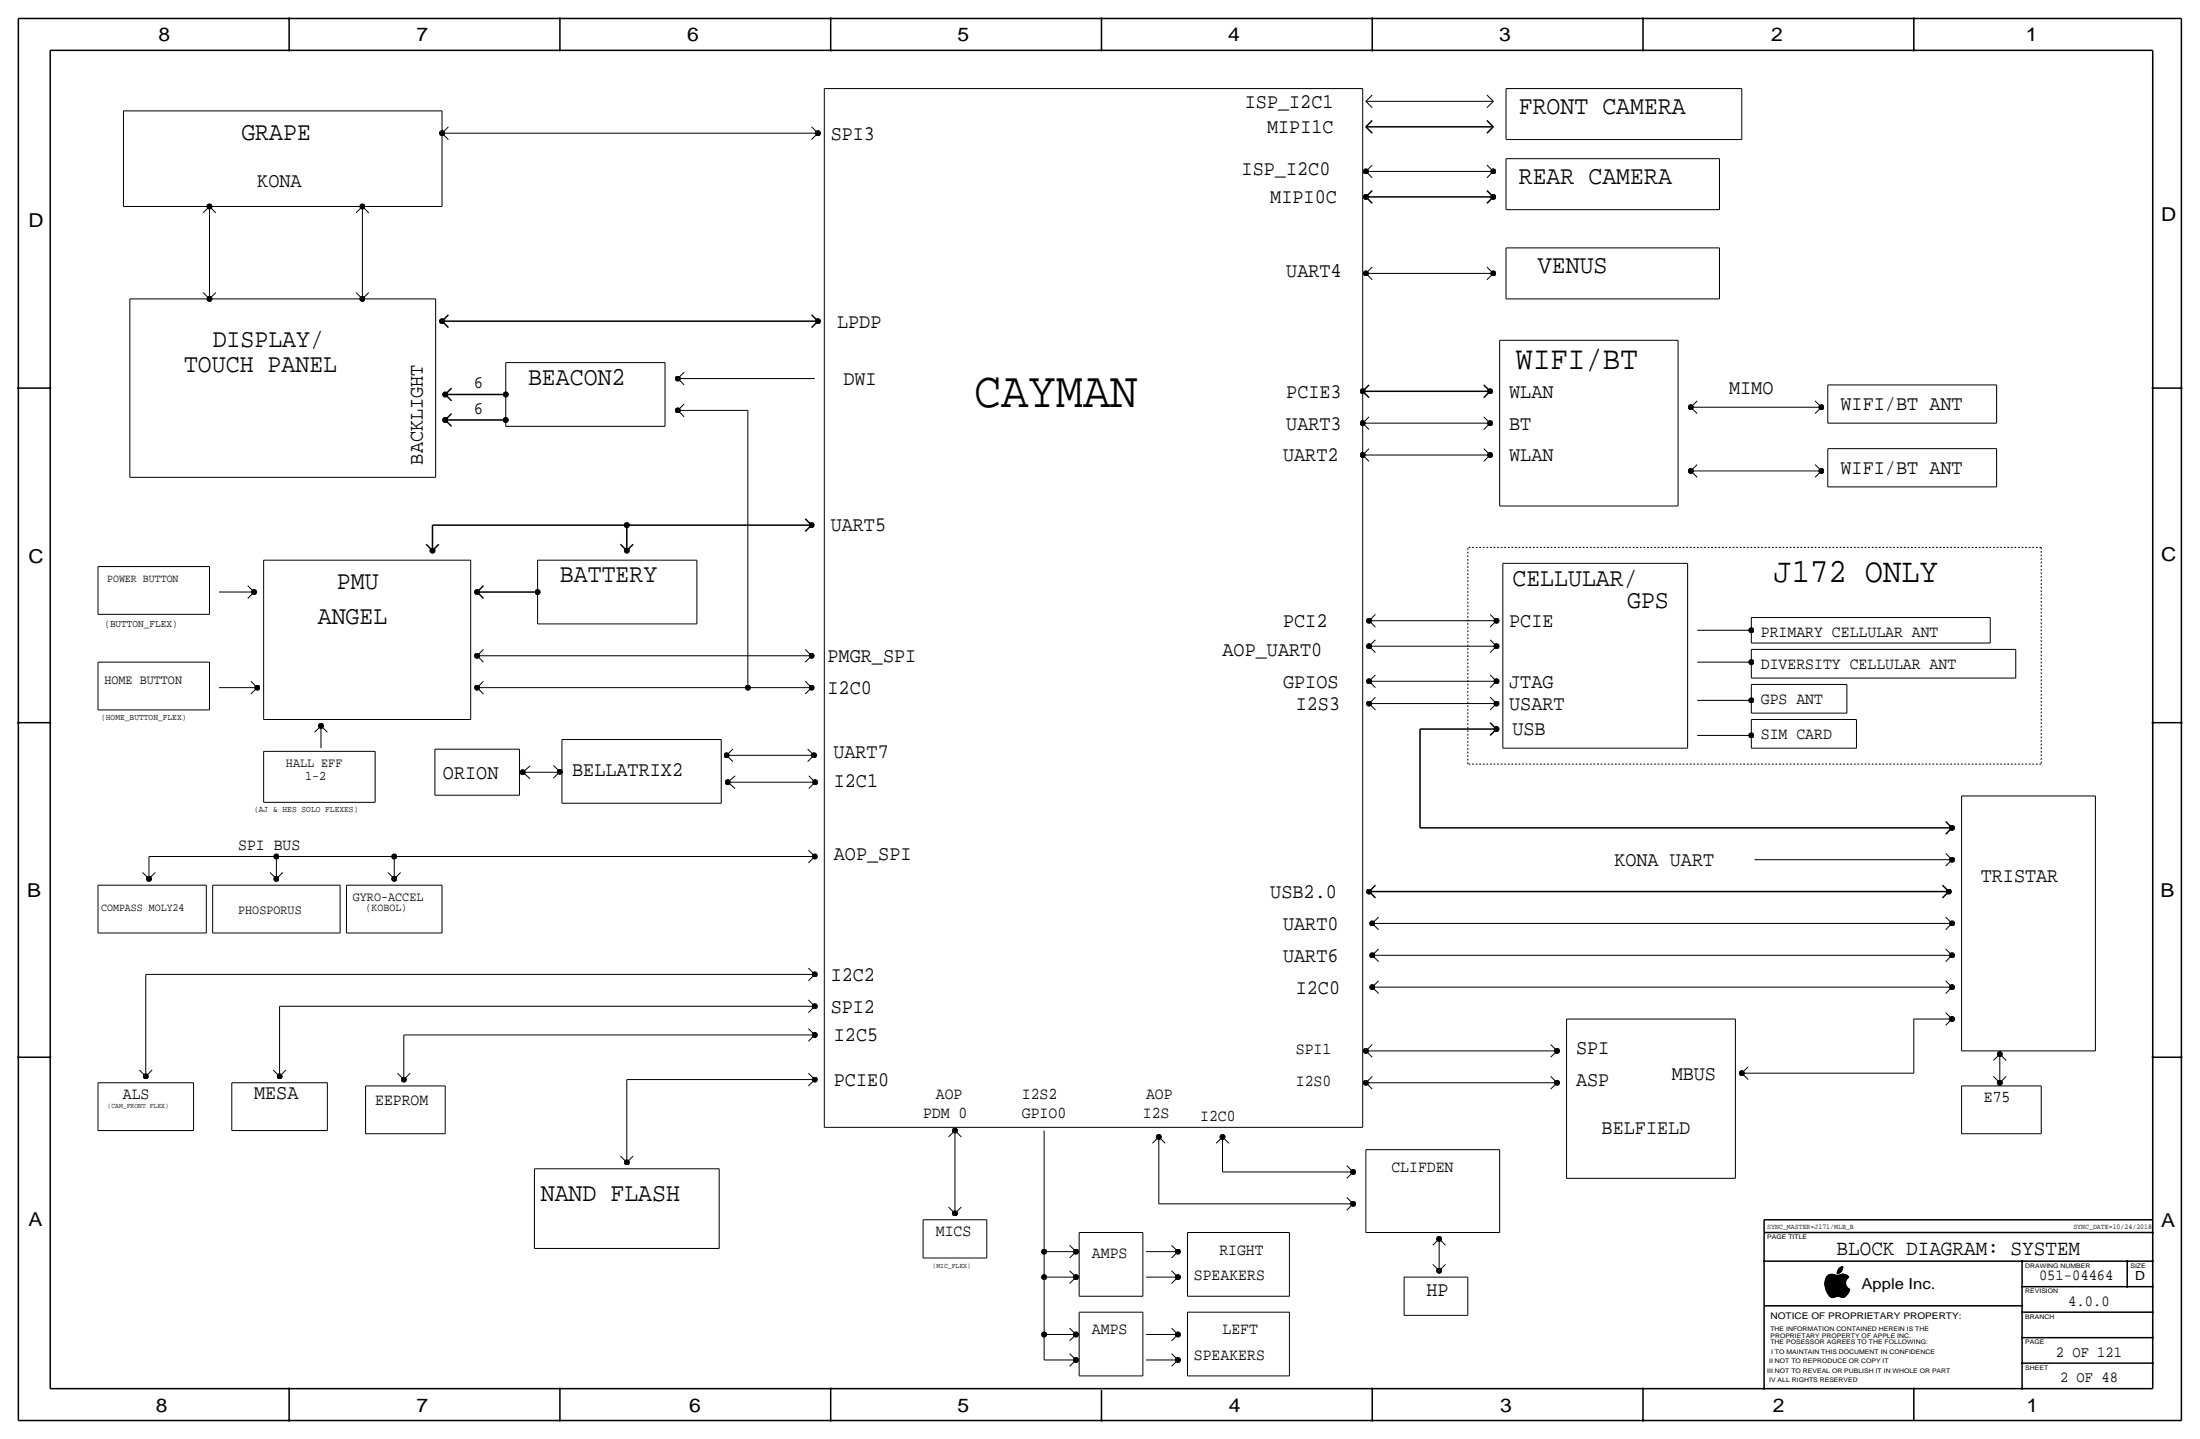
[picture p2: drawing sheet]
<svg xmlns="http://www.w3.org/2000/svg" width="877mm" height="574mm" viewBox="0 0 877 574" stroke-linecap="round" stroke-linejoin="round" font-family="sans-serif">
<g fill="none" stroke="#000" stroke-width=".6">
<path d="M7.3 7.4v558.8zM7.3 7.4h862.3zM115.3 7.4v12.7zM223.2 7.4v12.7zM331.2 7.4v12.7zM439.1 7.4v12.7zM547.1 7.4v12.7zM655 7.4v12.7zM763 7.4v12.7zM869.6 7.4v558.8zM20 20.1v533.4zM20 20.1h838.2z"/>
<path d="M858.2 20.1v533.4zM544.5 50.5h50.8zM544.5 50.5l2.6-2.5zM544.5 50.5l2.6 2.6zM592.8 48l2.5 2.5zM592.8 53.1l2.5-2.6zM544.5 78.5h50.8zM544.5 78.5l2.6-2.6zM544.5 78.5l2.6 2.5zM592.8 75.9l2.5 2.6zM595.3 78.5l-2.5 2.5zM176.2 128h149.9z"/>
<path d="M176.2 128l2.6 2.6zM176.2 128l2.6-2.5zM323.5 125.5l2.6 2.5zM326.1 128l-2.6 2.6zM7.3 154.7h12.7zM177.5 157.2h24.1zM177.5 157.2l2.5 2.6zM180 154.7l-2.5 2.5zM543.3 156h50.8zM543.3 156l2.5 2.5zM545.8 153.4l-2.5 2.6zM591.5 153.4l2.6 2.6z"/>
<path d="M591.5 158.5l2.6-2.5zM858.2 154.7h11.4zM177.5 167.4h24.1zM177.5 167.4l2.5-2.6zM177.5 167.4l2.5 2.5zM169.9 216.9l2.5 2.6zM172.4 209.3h77.5zM172.4 209.3v10.2zM175 216.9l-2.6 2.6zM247.3 216.9l2.6 2.6zM249.9 209.3h73.6zM249.9 209.3v10.2z"/>
<path d="M249.9 219.5l2.5-2.6zM321 206.8l2.5 2.5zM321 211.8l2.5-2.5zM190.2 236h24.1zM190.2 236l2.5 2.5zM190.2 236l2.5-2.6zM7.3 288h12.7zM566.1 290.6v39.3zM566.1 290.6h30.5zM594.1 288l2.5 2.6zM596.6 290.6l-2.5 2.5zM858.2 288h11.4z"/>
<path d="M566.1 329.9h212.1zM775.7 327.4l2.5 2.5zM778.2 329.9l-2.5 2.6zM545.8 355.3h231.1zM545.8 355.3l2.5 2.6zM548.3 352.8l-2.5 2.5zM774.4 352.8l2.5 2.5zM776.9 355.3l-2.5 2.6zM7.3 421.4h12.7zM858.2 421.4h11.4zM703.3 486.2h154.9zM703.3 486.2v5z"/>
<path d="M703.3 491.2h154.9zM703.3 491.2v62.3zM703.3 502.7h154.9zM806.1 502.7v50.8zM806.1 512.8h52.1zM848.1 502.7v10.1zM703.3 520.4h102.8zM806.1 533.1h52.1zM806.1 523h52.1zM20 553.5h838.2zM115.3 553.5v12.7zM223.2 553.5v12.7z"/>
<path d="M331.2 553.5v12.7zM439.1 554v12.2zM547.1 553.5v12.7zM655 553.5v12.7zM763 553.5v12.7zM806.1 543.3h52.1zM7.3 566.2h862.3z"/>
</g>
<g fill="none" stroke="#000" stroke-width=".4">
<path d="M328.6 35.3h214.7zM328.6 35.3v414zM543.3 35.3v120.7zM547.1 37.8l-2.6 2.6zM592.8 37.8l2.5 2.6zM600.4 35.3v20.3zM600.4 35.3h94zM694.4 35.3v20.3zM49.2 44.2h127zM49.2 44.2v38.1zM176.2 53.1h149.9zM176.2 53.1l2.6-2.6z"/>
<path d="M176.2 44.2v8.9zM176.2 53.1l2.6 2.5zM176.2 53.1v29.2zM323.5 50.5l2.6 2.6zM326.1 53.1l-2.6 2.5zM544.5 40.4h50.8zM544.5 40.4l2.6 2.5zM595.3 40.4l-2.5 2.5zM600.4 55.6h94zM544.5 68.3h50.8zM544.5 68.3l2.6 2.6zM547.1 65.8l-2.6 2.5z"/>
<path d="M592.8 65.8l2.5 2.5zM592.8 70.9l2.5-2.6zM600.4 63.2v20.4zM600.4 63.2h85.1zM685.5 63.2v20.4zM49.2 82.3h34.3zM81 84.8l2.5-2.5zM83.5 82.3h61zM83.5 82.3l2.6 2.5zM83.5 82.3v36.8zM141.9 84.8l2.6-2.5zM144.5 82.3h31.7z"/>
<path d="M144.5 82.3l2.5 2.5zM144.5 82.3v36.8zM600.4 98.8v20.3zM600.4 98.8h85.1zM600.4 83.6h85.1zM685.5 98.8v20.3zM51.8 119.1h31.7zM51.8 119.1v71.1zM81 116.6l2.5 2.5zM83.5 119.1h61zM86.1 116.6l-2.6 2.5zM141.9 116.6l2.6 2.5z"/>
<path d="M144.5 119.1h29.2zM147 116.6l-2.5 2.5zM173.7 119.1v71.1zM544.5 109h50.8zM544.5 109l2.6 2.5zM547.1 106.4l-2.6 2.6zM592.8 106.4l2.5 2.6zM595.3 109l-2.5 2.5zM600.4 119.1h85.1zM597.9 135.6v66.1zM597.9 135.6h71.1zM669 135.6v66.1z"/>
<path d="M201.6 144.5h63.5zM201.6 144.5v12.7zM201.6 157.2v10.2zM265.1 144.5v25.4zM270.2 150.9h54.6zM270.2 150.9l2.5 2.5zM272.7 148.3l-2.5 2.6zM543.3 156v12.7zM723.6 159.8l2.5 2.5zM728.7 153.4h67.3zM728.7 153.4v15.3zM796 153.4v15.3z"/>
<path d="M201.6 169.9h63.5zM201.6 167.4v2.5zM270.2 163.6l2.5 2.5zM270.2 163.6h27.9zM272.7 161l-2.5 2.6zM298.1 163.6v110.5zM543.3 168.7h50.8zM543.3 168.7l2.5 2.5zM543.3 168.7v12.7zM545.8 166.1l-2.5 2.6zM545.8 178.8l-2.5 2.6zM591.5 166.1l2.6 2.6z"/>
<path d="M591.5 171.2l2.6-2.5zM591.5 178.8l2.6 2.6zM674.1 162.3h52zM674.1 162.3l2.5-2.5zM674.1 162.3l2.5 2.5zM723.6 164.8l2.5-2.5zM728.7 168.7h67.3zM728.7 178.8v15.3zM728.7 178.8h67.3zM796 178.8v15.3zM51.8 190.2h121.9zM543.3 181.4h50.8z"/>
<path d="M543.3 181.4l2.5 2.5zM543.3 181.4v267.9zM591.5 183.9l2.6-2.5zM674.1 187.7h52zM674.1 187.7l2.5 2.5zM674.1 187.7l2.5-2.5zM723.6 185.2l2.5 2.5zM726.1 187.7l-2.5 2.5zM728.7 194.1h67.3zM597.9 201.7h71.1zM39.1 225.8v19.1zM39.1 225.8h44.4z"/>
<path d="M83.5 225.8v19.1zM87.3 236h14zM98.8 233.4l2.5 2.6zM98.8 238.5l2.5-2.5zM105.1 223.3v63.5zM105.1 223.3h82.6zM187.7 223.3v63.5zM214.3 236v12.7zM214.3 223.3v12.7zM214.3 223.3h63.5zM277.8 223.3v25.4zM599.1 224.5v73.7z"/>
<path d="M599.1 224.5h73.7zM672.8 224.5v73.7zM39.1 244.9h44.4zM214.3 248.7h63.5zM321 258.8l2.5 2.6zM545.8 247.4h50.8zM545.8 247.4l2.5 2.5zM545.8 257.6h50.8zM545.8 257.6l2.5 2.5zM548.3 244.9l-2.5 2.5zM548.3 255l-2.5 2.6zM594.1 244.9l2.5 2.5z"/>
<path d="M594.1 255l2.5 2.6zM596.6 247.4l-2.5 2.5zM596.6 257.6l-2.5 2.5zM676.6 251.2h21.6zM698.2 251.2v5.1zM698.2 246.1v5.1zM698.2 246.1h95.2zM698.2 256.3h95.2zM698.2 258.8h105.4zM698.2 258.8v5.1zM793.4 246.1v10.2zM803.6 258.8v11.5z"/>
<path d="M39.1 263.9v19.1zM39.1 263.9h44.4zM83.5 263.9v19.1zM87.3 274.1h15.3zM100 271.5l2.6 2.6zM102.6 274.1l-2.6 2.5zM190.2 274.1h107.9zM190.2 274.1l2.5-2.6zM190.2 274.1l2.5 2.5zM190.2 261.4h133.3zM190.2 261.4l2.5-2.6zM190.2 261.4l2.5 2.5z"/>
<path d="M298.1 274.1h25.4zM321 271.5l2.5 2.6zM323.5 274.1l-2.5 2.5zM323.5 261.4l-2.5 2.5zM545.8 271.5h50.8zM545.8 271.5l2.5 2.6zM548.3 269l-2.5 2.5zM594.1 269l2.5 2.5zM594.1 277.9l2.5 2.5zM596.6 271.5l-2.5 2.6zM676.6 263.9h21.6zM676.6 279.1h21.6z"/>
<path d="M698.2 270.3h105.4zM698.2 263.9v6.4zM698.2 272.8h38.1zM698.2 272.8v6.3zM698.2 279.1v5.1zM736.3 272.8v11.4zM39.1 283h44.4zM105.1 286.8h82.6zM105.1 299.5v20.3zM105.1 299.5h44.5zM128 289.3l2.5 2.5zM128 289.3l-2.6 2.5z"/>
<path d="M128 289.3v8.9zM149.6 299.5v20.3zM173.4 298.6h33.7zM173.4 298.6v18.3zM207.1 298.6v18.3zM224 294.7v25.4zM224 294.7h63.5zM287.5 294.7v25.4zM322 298.5l2.5 2.5zM545.8 280.4h50.8zM545.8 280.4l2.5-2.5zM545.8 280.4l2.5 2.6z"/>
<path d="M596.6 280.4l-2.5 2.6zM599.1 298.2h73.7zM676.6 293.1h21.6zM698.2 284.2h38.1zM698.2 298.2h41.9zM698.2 286.8h41.9zM698.2 286.8v6.3zM698.2 293.1v5.1zM740.1 286.8v11.4zM105.1 319.8h44.5zM173.4 316.9h33.7zM208.4 307.8h14.8z"/>
<path d="M208.4 307.8l2.9-2.5zM208.4 307.8l2.9 2.5zM220.6 310.1l2.6-2.5zM220.6 305.1l2.6 2.5zM223.2 307.6v.2zM289.7 301h34.8zM289.7 301l2.5 2.6zM289.7 301l2.5-2.5zM290.1 311.8h34.9zM290.1 311.8l3-2.6zM290.1 311.8l3 2.5zM322.4 309.2l2.6 2.6z"/>
<path d="M324.5 301l-2.5 2.6zM325 311.8l-2.6 2.5zM782 317.2v101.6zM782 317.2h53.4zM835.4 317.2v101.6zM224 320.1h63.5zM322.3 338.8l2.5 2.6zM39.1 352.8h43.1zM39.1 352.8v19.1zM56.8 347.7l2.6 2.6zM59.4 341.4h50.8zM59.4 341.4v8.9z"/>
<path d="M59.4 350.3l2.5-2.6zM82.2 352.8v19.1zM84.8 352.8h50.8zM84.8 352.8v19.1zM107.6 347.7l2.6 2.6zM110.2 341.4h47zM110.2 341.4v8.9zM110.2 350.3l2.5-2.6zM135.6 352.8v19.1zM138.1 352.8h38.1zM138.1 352.8v19.1zM154.6 347.7l2.6 2.6z"/>
<path d="M157.2 341.4h167.6zM157.2 341.4v8.9zM157.2 350.3l2.5-2.6zM176.2 352.8v19.1zM324.8 341.4l-2.5 2.5zM699.5 342.6h78.7zM775.7 345.2l2.5-2.6zM775.7 340.1l2.5 2.5zM39.1 371.9h43.1zM84.8 371.9h50.8zM138.1 371.9h38.1zM547.1 368h231.1z"/>
<path d="M547.1 368l2.5-2.5zM547.1 368l2.5 2.6zM775.7 378.2l2.5 2.5zM775.7 365.5l2.5 2.5zM778.2 368l-2.5 2.6zM58.1 388.4h266.7zM58.1 388.4v40.6zM322.3 385.8l2.5 2.6zM322.3 398.5l2.5 2.6zM324.8 388.4l-2.5 2.5zM547.1 393.4h231.1zM547.1 393.4l2.5 2.6z"/>
<path d="M547.1 393.4l2.5-2.5zM547.1 380.7h231.1zM547.1 380.7l2.5-2.5zM547.1 380.7l2.5 2.6zM775.7 390.9l2.5 2.5zM778.2 393.4l-2.5 2.6zM778.2 380.7l-2.5 2.6zM111.5 401.1h213.3zM111.5 401.1v27.9zM161 412.5v17.8zM161 412.5h163.8zM322.3 410l2.5 2.5z"/>
<path d="M324.8 412.5l-2.5 2.5zM324.8 401.1l-2.5 2.5zM544.5 418.8h76.2zM544.5 418.8l2.6 2.6zM547.1 416.3l-2.6 2.5zM618.2 416.3l2.5 2.5zM624.5 406.1v63.5zM624.5 406.1h67.3zM691.8 406.1v63.5zM763 406.1h15.2zM763 406.1v21.6zM775.7 403.6l2.5 2.5z"/>
<path d="M778.2 406.1l-2.5 2.6zM782 418.8h53.4zM39.1 431.5v19.1zM39.1 431.5h38.1zM55.6 426.5l2.5 2.5zM60.7 426.5l-2.6 2.5zM77.2 431.5v19.1zM92.4 431.5v19.1zM92.4 431.5h38.1zM108.9 426.5l2.6 2.5zM111.5 429l2.5-2.5zM130.5 431.5v19.1z"/>
<path d="M145.7 432.8v19.1zM145.7 432.8h31.8zM158.4 427.7l2.6 2.6zM161 430.3l2.5-2.6zM177.5 432.8v19.1zM249.9 430.3v33zM249.9 430.3h74.9zM322.3 427.7l2.5 2.6zM324.8 430.3l-2.5 2.5zM544.5 431.5h76.2zM544.5 431.5l2.6 2.6zM547.1 429l-2.6 2.5z"/>
<path d="M618.2 421.4l2.5-2.6zM618.2 434.1l2.5-2.6zM618.2 429l2.5 2.5zM694.4 427.7h68.6zM694.4 427.7l2.5 2.6zM694.4 427.7l2.5-2.5zM782 432.8v19.1zM782 432.8h31.8zM794.7 429l2.6 2.5zM797.3 420.1l2.5 2.6zM797.3 420.1l-2.6 2.6zM797.3 420.1v11.4z"/>
<path d="M799.8 429l-2.5 2.5zM813.8 432.8v19.1zM39.1 450.6h38.1zM92.4 450.6h38.1zM145.7 451.9h31.8zM328.6 449.3h214.7zM380.7 450.6l-2.5 2.5zM380.7 450.6l2.5 2.5zM380.7 450.6v33zM416.3 450.6v48.3zM459.4 455.7l2.6-2.6zM462 453.1l2.5 2.6z"/>
<path d="M462 453.1v26.7zM484.8 455.7l2.6-2.6zM487.4 453.1v14zM487.4 453.1l2.5 2.6zM544.5 458.2h53.4zM544.5 458.2v33zM597.9 458.2v33zM782 451.9h31.8zM213.1 465.8v31.8zM213.1 465.8h73.6zM247.3 460.8l2.6 2.5zM249.9 463.3l2.5-2.5z"/>
<path d="M286.7 465.8v31.8zM462 479.8h77.4zM487.4 467.1h52zM536.9 464.6l2.5 2.5zM536.9 477.3l2.5 2.5zM539.4 467.1l-2.5 2.5zM539.4 479.8l-2.5 2.5zM624.5 469.6h67.3zM213.1 497.6h73.6zM368 486.2v15.2zM368 486.2h25.4zM378.2 481.1l2.5 2.5z"/>
<path d="M383.2 481.1l-2.5 2.5zM393.4 486.2v15.2zM416.3 498.9v10.1zM416.3 498.9h12.7zM426.4 496.3l2.6 2.6zM430.2 491.2v25.4zM430.2 491.2h25.4zM455.6 491.2v25.4zM456.9 498.9h12.7zM467.1 496.3l2.5 2.6zM469.6 498.9l-2.5 2.5zM473.4 491.2h40.6z"/>
<path d="M473.4 491.2v25.4zM514 491.2v25.4zM544.5 491.2h53.4zM573.7 493.8l-2.5 2.5zM573.7 493.8l2.6 2.5zM573.7 493.8v12.7zM368 501.4h25.4zM416.3 509v22.9zM416.3 509h12.7zM426.4 511.6l2.6-2.6zM426.4 506.5l2.6 2.5zM426.4 501.4l2.6-2.5z"/>
<path d="M430.2 516.6h25.4zM456.9 509h12.7zM467.1 506.5l2.5 2.5zM469.6 509l-2.5 2.6zM473.4 516.6h40.6zM559.8 509v15.3zM559.8 509h25.4zM571.2 503.9l2.5 2.6zM573.7 506.5l2.6-2.6zM585.2 509v15.3zM727.5 511.7h8.3zM727.5 512h8.3z"/>
<path d="M727.5 512.1h8.3zM727.5 512.2h8.4zM727.5 512.3h8.4zM727.5 511.2h8.2zM727.5 511.3h8.2zM727.5 511.5h8.2zM727.5 511.8h8.3zM727.5 511.6h8.3zM727.5 512.4h8.5zM727.5 511.9h8.3zM727.5 511.4h8.2zM727.5 511.1h8.3z"/>
<path d="M727.6 512.8h8.6zM727.6 510.8h8.2zM727.6 511h8.2zM727.6 512.7h8.5zM727.6 512.5h8.4zM727.6 512.6h8.4zM727.6 510.9h8.2zM727.6 510.7h8.2zM727.6 512.9h8.6zM727.6 513.1h8.8zM727.6 513h8.7zM727.6 510.6h8.3z"/>
<path d="M727.6 510.5h8.3zM727.7 510.4h8.2zM727.7 513.2h8.8zM727.7 510.3h8.3zM727.7 510.2h8.3zM727.7 513.3h9zM727.7 513.4h9.1zM727.7 510.1h8.3zM727.8 513.6h9.2zM727.8 510h8.3zM727.8 513.5h9.1zM727.8 509.9h8.4z"/>
<path d="M727.8 513.7h9.4zM727.8 513.8h9.6zM727.8 509.8h8.5zM727.9 513.9h9.5zM727.9 509.7h8.4zM727.9 509.6h8.5zM727.9 514h9.5zM727.9 514.1h9.5zM728 509.5h8.5zM728 514.2h9.4zM728 509.3h8.7zM728 509.4h8.6z"/>
<path d="M728 514.4h9.3zM728.1 509.2h8.8zM728.1 514.5h9.2zM728.1 509.1h8.9zM728.1 514.6h9.1zM728.2 509h8.8zM728.2 514.7h9zM728.2 514.8h9zM728.3 508.9h8.7zM728.3 514.9h8.8zM728.3 508.8h8.6zM728.3 515.1h8.7z"/>
<path d="M728.3 515h8.8zM728.4 508.7h8.4zM728.4 515.2h8.6zM728.5 515.3h8.4zM728.5 508.6h8.2zM728.5 515.4h8.4zM728.6 515.5h8.2zM728.6 508.5h7.9zM728.7 515.6h8zM728.7 508.4h7.7zM728.7 515.7h8zM728.8 515.8h7.7z"/>
<path d="M728.9 508.3h3.1zM728.9 515.9h7.6zM728.9 516h7.5zM729 508.2h2.6zM729 516.1h7.3zM729.1 516.2h7.1zM729.2 516.3h6.9zM729.2 508.1l1.8-.2a3.7 3.7 0 0 0 3.3-.1 2.44 2.44 0 0 1 2.7 1.3 2.72 2.72 0 0 0 .5 4.8l-.7 1.5-1.1 1.3M729.2 508.1a5.2 5.2 0 0 0-.8 7.1 2.3 2.3 0 0 0 2.2 2l1-.3M729.3 508.1h2.1zM729.3 516.4h6.7zM729.4 516.5h6.5z"/>
<path d="M729.5 516.6h6.3zM729.6 516.7h2.5zM729.6 507.9h1.4zM729.7 516.8h2.1zM729.8 516.9h1.9zM729.9 517h1.6zM730.2 517.1h1zM732.4 507.5h.6zM732.4 507.4h.8zM732.4 507.6h.4zM732.4 507h1.4zM732.4 507.1h1.3z"/>
<path d="M732.4 507.2h1.2zM732.4 507.3h1zM732.5 506.8h1.5zM732.5 506.9h1.4zM732.5 506.6h1.7zM732.5 506.7h1.6zM732.6 506.5h1.7zM732.6 506.4h1.7zM732.7 506.3h1.7zM732.7 506.2h1.7zM732.8 506.1h1.7zM732.8 506h1.7z"/>
<path d="M732.9 505.9h1.6zM733 505.8h1.6zM733.1 505.7h1.5zM733.1 508.3h3.1zM733.2 505.6h1.4zM733.2 516.7h2.5zM733.3 505.5h1.4zM733.4 505.4h1.3zM733.4 508.2h2.6zM733.6 505.3h1.1zM733.6 516.8h2zM733.7 508.1h2.1z"/>
<path d="M733.7 505.2h1zM733.8 516.9h1.7zM733.9 505.1h.8zM733.9 507.9h1.6zM734 517h1.3zM734.1 505h.6zM734.3 504.9h.4zM734.3 507.8h.8zM734.3 517.1h.7zM734.7 504.7a2.81 2.81 0 0 0-2.3 3 2.71 2.71 0 0 0 2.3-2.9M735.8 516.7a2.7 2.7 0 0 1-3 0l-1.1 .2M416.3 531.9v10.1z"/>
<path d="M416.3 531.9h12.7zM426.4 539.5l2.6 2.5zM426.4 529.3l2.6 2.6zM426.4 534.4l2.6-2.5zM430.2 523v25.4zM430.2 523h25.4zM455.6 523v25.4zM456.9 531.9h12.7zM467.1 529.3l2.5 2.6zM467.1 539.5l2.5 2.5zM469.6 531.9l-2.5 2.5zM473.4 523h40.6z"/>
<path d="M473.4 523v25.4zM514 523v25.4zM559.8 524.3h25.4zM416.3 542h12.7zM426.4 544.6l2.6-2.6zM430.2 548.4h25.4zM456.9 542h12.7zM469.6 542l-2.5 2.6zM473.4 548.4h40.6z"/>
</g>
<path d="M813.8 218.2v86.3M813.8 218.2h-228.6M585.2 304.5v-86.3M813.8 304.5h-228.6" fill="none" stroke="#000" stroke-width=".4" stroke-dasharray=".7" stroke-linecap="butt"/>
<g fill="#000" stroke="#000" stroke-width=".4">
<path d="M115.1 7.2h.4v.3h-.4zM115.1 19.9h.4v.3h-.4zM223 7.2h.4v.3h-.4zM223 19.9h.4v.3h-.4zM331 19.9h.4v.3h-.4zM331 7.2h.4v.3h-.4zM438.9 7.2h.4v.3h-.4zM438.9 19.9h.4v.3h-.4zM546.9 7.2h.4v.3h-.4zM546.9 19.9h.4v.3h-.4zM654.8 19.9h.4v.3h-.4zM654.8 7.2h.4v.3h-.4z"/>
<path d="M762.8 19.9h.4v.3h-.4zM762.8 7.2h.4v.3h-.4zM7.1 154.5h.4v.4h-.4zM19.8 154.5h.4v.4h-.4zM858 154.5h.4v.4h-.4zM869.5 154.5h.3v.4h-.3zM7.1 287.9h.4v.3h-.4zM19.8 287.9h.4v.3h-.4zM858 287.9h.4v.3h-.4zM869.5 287.9h.3v.3h-.3zM7.1 421.2h.4v.4h-.4zM19.8 421.2h.4v.4h-.4z"/>
<path d="M858 421.2h.4v.4h-.4zM869.5 421.2h.3v.4h-.3zM858 491.1h.4v.3h-.4zM703.1 502.5h.4v.3h-.4zM806 502.5h.3v.3h-.3zM806 512.7h.3v.3h-.3zM847.9 512.7h.3v.3h-.3zM847.9 502.5h.3v.3h-.3zM858 502.5h.4v.3h-.4zM858 512.7h.4v.3h-.4zM806 520.3h.3v.3h-.3zM806 522.8h.3v.4h-.3z"/>
<path d="M806 533h.3v.3h-.3zM858 522.8h.4v.4h-.4zM858 533h.4v.3h-.4zM115.1 553.3h.4v.3h-.4zM223 553.3h.4v.3h-.4zM331 553.3h.4v.3h-.4zM546.9 553.3h.4v.3h-.4zM654.8 553.3h.4v.3h-.4zM703.1 553.3h.4v.3h-.4zM762.8 553.3h.4v.3h-.4zM806 543.1h.3v.4h-.3zM806 553.3h.3v.3h-.3z"/>
<path d="M858 543.1h.4v.4h-.4zM115.1 566h.4v.3h-.4zM223 566h.4v.3h-.4zM331 566h.4v.3h-.4zM438.9 566h.4v.3h-.4zM546.9 566h.4v.3h-.4zM654.8 566h.4v.3h-.4z"/>
<circle cx="176.2" cy="53.1" r="1.02"/>
<circle cx="326.1" cy="53.1" r="1.02"/>
<circle cx="544.5" cy="78.5" r="1.02"/>
<circle cx="544.5" cy="68.3" r="1.02"/>
<circle cx="595.3" cy="78.5" r="1.02"/>
<circle cx="595.3" cy="68.3" r="1.02"/>
<circle cx="83.5" cy="82.3" r="1.02"/>
<circle cx="144.5" cy="82.3" r="1.02"/>
<circle cx="83.5" cy="119.1" r="1.02"/>
<circle cx="144.5" cy="119.1" r="1.02"/>
<circle cx="544.5" cy="109" r="1.02"/>
<circle cx="595.3" cy="109" r="1.02"/>
<circle cx="176.2" cy="128" r="1.02"/>
<circle cx="326.1" cy="128" r="1.02"/>
<circle cx="177.5" cy="157.2" r="1.02"/>
<circle cx="201.6" cy="157.2" r="1.02"/>
<circle cx="270.2" cy="150.9" r="1.02"/>
<circle cx="543.3" cy="156" r="1.02"/>
<circle cx="594.1" cy="156" r="1.02"/>
<circle cx="177.5" cy="167.4" r="1.02"/>
<circle cx="201.6" cy="167.4" r="1.02"/>
<circle cx="270.2" cy="163.6" r="1.02"/>
<circle cx="543.3" cy="168.7" r="1.02"/>
<circle cx="594.1" cy="168.7" r="1.02"/>
<circle cx="674.1" cy="162.3" r="1.02"/>
<circle cx="726.1" cy="162.3" r="1.02"/>
<circle cx="543.3" cy="181.4" r="1.02"/>
<circle cx="594.1" cy="181.4" r="1.02"/>
<circle cx="674.1" cy="187.7" r="1.02"/>
<circle cx="726.1" cy="187.7" r="1.02"/>
<circle cx="172.4" cy="219.5" r="1.02"/>
<circle cx="249.9" cy="219.5" r="1.02"/>
<circle cx="249.9" cy="209.3" r="1.02"/>
<circle cx="323.5" cy="209.3" r="1.02"/>
<circle cx="101.3" cy="236" r="1.02"/>
<circle cx="190.2" cy="236" r="1.02"/>
<circle cx="214.3" cy="236" r="1.02"/>
<circle cx="545.8" cy="247.4" r="1.02"/>
<circle cx="545.8" cy="257.6" r="1.02"/>
<circle cx="596.6" cy="257.6" r="1.02"/>
<circle cx="596.6" cy="247.4" r="1.02"/>
<circle cx="698.2" cy="251.2" r="1.02"/>
<circle cx="102.6" cy="274.1" r="1.02"/>
<circle cx="190.2" cy="274.1" r="1.02"/>
<circle cx="190.2" cy="261.4" r="1.02"/>
<circle cx="298.1" cy="274.1" r="1.02"/>
<circle cx="323.5" cy="261.4" r="1.02"/>
<circle cx="323.5" cy="274.1" r="1.02"/>
<circle cx="545.8" cy="271.5" r="1.02"/>
<circle cx="596.6" cy="271.5" r="1.02"/>
<circle cx="698.2" cy="279.1" r="1.02"/>
<circle cx="698.2" cy="263.9" r="1.02"/>
<circle cx="128" cy="289.3" r="1.02"/>
<circle cx="545.8" cy="280.4" r="1.02"/>
<circle cx="596.6" cy="280.4" r="1.02"/>
<circle cx="596.6" cy="290.6" r="1.02"/>
<circle cx="698.2" cy="293.1" r="1.02"/>
<circle cx="208.4" cy="307.8" r="1.02"/>
<circle cx="223.2" cy="307.6" r="1.02"/>
<circle cx="289.7" cy="301" r="1.02"/>
<circle cx="290.1" cy="311.8" r="1.02"/>
<circle cx="324.5" cy="301" r="1.02"/>
<circle cx="325" cy="311.8" r="1.02"/>
<circle cx="778.2" cy="329.9" r="1.02"/>
<circle cx="59.4" cy="350.3" r="1.02"/>
<circle cx="110.2" cy="341.4" r="1.02"/>
<circle cx="110.2" cy="350.3" r="1.02"/>
<circle cx="157.2" cy="350.3" r="1.02"/>
<circle cx="157.2" cy="341.4" r="1.02"/>
<circle cx="324.8" cy="341.4" r="1.02"/>
<circle cx="545.8" cy="355.3" r="1.02"/>
<circle cx="776.9" cy="355.3" r="1.02"/>
<circle cx="778.2" cy="342.6" r="1.02"/>
<circle cx="547.1" cy="368" r="1.02"/>
<circle cx="778.2" cy="368" r="1.02"/>
<circle cx="324.8" cy="388.4" r="1.02"/>
<circle cx="547.1" cy="380.7" r="1.02"/>
<circle cx="547.1" cy="393.4" r="1.02"/>
<circle cx="778.2" cy="380.7" r="1.02"/>
<circle cx="778.2" cy="393.4" r="1.02"/>
<circle cx="324.8" cy="412.5" r="1.02"/>
<circle cx="324.8" cy="401.1" r="1.02"/>
<circle cx="544.5" cy="418.8" r="1.02"/>
<circle cx="620.7" cy="418.8" r="1.02"/>
<circle cx="778.2" cy="406.1" r="1.02"/>
<circle cx="58.1" cy="429" r="1.02"/>
<circle cx="111.5" cy="429" r="1.02"/>
<circle cx="161" cy="430.3" r="1.02"/>
<circle cx="324.8" cy="430.3" r="1.02"/>
<circle cx="544.5" cy="431.5" r="1.02"/>
<circle cx="620.7" cy="431.5" r="1.02"/>
<circle cx="694.4" cy="427.7" r="1.02"/>
<circle cx="797.3" cy="431.5" r="1.02"/>
<circle cx="797.3" cy="420.1" r="1.02"/>
<circle cx="380.7" cy="450.6" r="1.02"/>
<circle cx="462" cy="453.1" r="1.02"/>
<circle cx="487.4" cy="453.1" r="1.02"/>
<circle cx="249.9" cy="463.3" r="1.02"/>
<circle cx="539.4" cy="479.8" r="1.02"/>
<circle cx="539.4" cy="467.1" r="1.02"/>
<circle cx="380.7" cy="483.6" r="1.02"/>
<circle cx="416.3" cy="498.9" r="1.02"/>
<circle cx="429" cy="498.9" r="1.02"/>
<circle cx="469.6" cy="498.9" r="1.02"/>
<circle cx="573.7" cy="493.8" r="1.02"/>
<circle cx="416.3" cy="509" r="1.02"/>
<circle cx="429" cy="509" r="1.02"/>
<circle cx="469.6" cy="509" r="1.02"/>
<circle cx="573.7" cy="506.5" r="1.02"/>
<circle cx="416.3" cy="531.9" r="1.02"/>
<circle cx="429" cy="531.9" r="1.02"/>
<circle cx="469.6" cy="531.9" r="1.02"/>
<circle cx="429" cy="542" r="1.02"/>
<circle cx="469.6" cy="542" r="1.02"/>
</g>
<text font-size="20.3" x="388.3" y="162.3">CAYMAN</text>
<text font-size="13.6" x="707.1" y="232.2">J172 ONLY</text>
<text font-size="13" x="604.2" y="147.1">WIFI/BT</text>
<g font-size="10.4">
<text x="605.5" y="45.5">FRONT CAMERA</text>
<text x="96.2" y="55.6">GRAPE</text>
<text x="605.5" y="73.4">REAR CAMERA</text>
<text x="613.1" y="109">VENUS</text>
<text x="84.8" y="138.2">DISPLAY/</text>
<text x="73.4" y="148.3">TOUCH PANEL</text>
<text x="210.5" y="153.4">BEACON2</text>
<text x="223.2" y="232.2">BATTERY</text>
<text x="602.9" y="233.4">CELLULAR/</text>
<text x="134.3" y="234.7">PMU</text>
<text x="648.7" y="242.3">GPS</text>
<text x="126.7" y="248.7">ANGEL</text>
<text x="215.6" y="478.5">NAND FLASH</text>
</g>
<text font-size="8.6" x="732.2" y="500.1">BLOCK DIAGRAM: SYSTEM</text>
<g font-size="8.3">
<text x="496.3" y="42.9">ISP_I2C1</text>
<text x="505.2" y="53.1">MIPI1C</text>
<text x="331.2" y="55.6">SPI3</text>
<text x="495" y="69.6">ISP_I2C0</text>
<text x="102.6" y="74.7">KONA</text>
<text x="506.4" y="81">MIPI0C</text>
<text x="512.8" y="110.2">UART4</text>
<text x="333.7" y="130.6">LPDP</text>
<text x="336.2" y="153.4">DWI</text>
<text x="512.8" y="158.5">PCIE3</text>
<text x="601.7" y="158.5">WLAN</text>
<text x="689.3" y="157.2">MIMO</text>
<text x="733.8" y="163.6">WIFI/BT ANT</text>
<text x="512.8" y="171.2">UART3</text>
<text x="601.7" y="171.2">BT</text>
<text x="168.6" y="185.2" transform="rotate(-90 168.6 185.2)">BACKLIGHT</text>
<text x="511.5" y="183.9">UART2</text>
<text x="601.7" y="183.9">WLAN</text>
<text x="733.8" y="189">WIFI/BT ANT</text>
<text x="331.2" y="211.8">UART5</text>
<text x="511.5" y="249.9">PCI2</text>
<text x="601.7" y="249.9">PCIE</text>
<text x="329.9" y="263.9">PMGR_SPI</text>
<text x="487.4" y="261.4">AOP_UART0</text>
<text x="511.5" y="274.1">GPIOS</text>
<text x="601.7" y="274.1">JTAG</text>
<text x="329.9" y="276.6">I2C0</text>
<text x="516.6" y="283">I2S3</text>
<text x="601.7" y="283">USART</text>
<text x="602.9" y="293.1">USB</text>
<text x="332.2" y="302.1">UART7</text>
<text x="176.6" y="310.3">ORION</text>
<text x="228.1" y="309.5">BELLATRIX2</text>
<text x="332.4" y="313.5">I2C1</text>
<text x="332.4" y="342.6">AOP_SPI</text>
<text x="643.6" y="345.2">KONA UART</text>
<text x="789.6" y="351.5">TRISTAR</text>
<text x="506.4" y="357.9">USB2.0</text>
<text x="511.5" y="370.6">UART0</text>
<text x="511.5" y="383.3">UART6</text>
<text x="331.2" y="390.9">I2C2</text>
<text x="516.6" y="396">I2C0</text>
<text x="331.2" y="403.6">SPI2</text>
<text x="332.4" y="415">I2C5</text>
<text x="628.3" y="420.1">SPI</text>
<text x="666.4" y="430.3">MBUS</text>
<text x="101.3" y="437.9">MESA</text>
<text x="332.4" y="432.8">PCIE0</text>
<text x="628.3" y="432.8">ASP</text>
<text x="638.5" y="451.9">BELFIELD</text>
<text x="568.7" y="516.6">HP</text>
</g>
<g font-size="7.6">
<text x="63.2" y="16.5">8</text>
<text x="166.1" y="16.5">7</text>
<text x="274" y="16.5">6</text>
<text x="381.7" y="16.5">5</text>
<text x="489.7" y="16.5">4</text>
<text x="597.6" y="16.5">3</text>
<text x="706.1" y="16.5">2</text>
<text x="807.7" y="16.5">1</text>
<text x="861.5" y="88.1">D</text>
<text x="11.4" y="90.4">D</text>
<text x="11.4" y="224.3">C</text>
<text x="861.5" y="223.8">C</text>
<text x="10.9" y="357.6">B</text>
<text x="861.3" y="357.4">B</text>
<text x="11.4" y="488.4">A</text>
<text x="861.5" y="489.2">A</text>
<text x="62.2" y="562.6">8</text>
<text x="166.1" y="562.6">7</text>
<text x="274.8" y="562.6">6</text>
<text x="381.7" y="562.6">5</text>
<text x="489.9" y="562.6">4</text>
<text x="598.1" y="562.6">3</text>
<text x="706.8" y="562.6">2</text>
<text x="807.9" y="562.6">1</text>
</g>
<g font-size="7">
<text x="188.9" y="154.7">6</text>
<text x="188.9" y="164.8">6</text>
</g>
<g font-size="6.6">
<text x="702" y="253.7">PRIMARY CELLULAR ANT</text>
<text x="702" y="266.4">DIVERSITY CELLULAR ANT</text>
<text x="702" y="280.4">GPS ANT</text>
<text x="702" y="294.4">SIM CARD</text>
<text x="94.9" y="338.8">SPI BUS</text>
<text x="516.6" y="420.1">SPI1</text>
<text x="49" y="437.9">ALS</text>
<text x="373.1" y="437.9">AOP</text>
<text x="407.4" y="437.9">I2S2</text>
<text x="456.9" y="437.9">AOP</text>
<text x="516.6" y="432.8">I2S0</text>
<text x="149.6" y="440.4">EEPROM</text>
<text x="790.9" y="439.2">E75</text>
<text x="368" y="445.5">PDM 0</text>
<text x="407.4" y="445.5">GPIO0</text>
<text x="455.6" y="445.5">I2S</text>
<text x="478.5" y="446.8">I2C0</text>
<text x="554.7" y="467.1">CLIFDEN</text>
<text x="373.1" y="492.5">MICS</text>
<text x="435.3" y="501.4">AMPS</text>
<text x="486.1" y="500.1">RIGHT</text>
<text x="475.9" y="510.3">SPEAKERS</text>
<text x="435.3" y="531.9">AMPS</text>
<text x="487.4" y="531.9">LEFT</text>
<text x="475.9" y="542">SPEAKERS</text>
</g>
<g font-size="6.2">
<text x="812.9" y="510.3">051-04464</text>
<text x="824.6" y="520.4">4.0.0</text>
<text x="819.6" y="540.8">2 OF 121</text>
<text x="821.3" y="550.9">2 OF 48</text>
</g>
<text font-size="6" x="742.1" y="513.9">Apple Inc.</text>
<g font-size="5.3">
<text x="41.6" y="272.8">HOME BUTTON</text>
<text x="114" y="305.8">HALL EFF</text>
<text x="121.6" y="310.9">1-2</text>
<text x="140.7" y="359.2">GYRO-ACCEL</text>
<text x="94.9" y="364.2">PHOSPORUS</text>
</g>
<text font-size="5" x="851.2" y="510.3">D</text>
<g font-size="4.4">
<text x="42.7" y="232.2">POWER BUTTON</text>
<text x="40.3" y="363">COMPASS MOLY24</text>
<text x="145.7" y="363">(KOBOL)</text>
</g>
<text font-size="4.2" x="41.6" y="249.9">(BUTTON_FLEX)</text>
<text font-size="3.7" x="705.8" y="525.5">NOTICE OF PROPRIETARY PROPERTY:</text>
<g font-size="3.5">
<text x="40.3" y="286.8">(HOME_BUTTON_FLEX)</text>
<text x="101.3" y="323.6">(AJ &amp; HES SOLO FLEXES)</text>
</g>
<g font-size="2.9">
<text x="42.9" y="441.7">(CAM_FRONT FLEX)</text>
<text x="704.5" y="490">SYNC_MASTER=J171/MLB_B</text>
<text x="826.6" y="490">SYNC_DATE=10/24/2018</text>
<text x="371.8" y="505.2">(MIC_FLEX)</text>
</g>
<g font-size="2.5">
<text x="704.5" y="493.8">PAGE TITLE</text>
<text x="807.4" y="505.2">DRAWING NUMBER</text>
<text x="849.3" y="505.2">SIZE</text>
<text x="807.4" y="515.4">REVISION</text>
<text x="807.4" y="525.5">BRANCH</text>
<text x="705.8" y="533.1">PROPRIETARY PROPERTY OF APPLE INC.</text>
<text x="705.8" y="530.6">THE INFORMATION CONTAINED HEREIN IS THE</text>
<text x="705.8" y="535.7">THE POSESSOR AGREES TO THE FOLLOWING:</text>
<text x="706.1" y="539.5">I TO MAINTAIN THIS DOCUMENT IN CONFIDENCE</text>
<text x="807.4" y="535.7">PAGE</text>
<text x="705.3" y="543.3">II NOT TO REPRODUCE OR COPY IT</text>
<text x="807.4" y="545.8">SHEET</text>
<text x="704.5" y="547.1">III NOT TO REVEAL OR PUBLISH IT IN WHOLE OR PART</text>
<text x="705.3" y="550.9">IV ALL RIGHTS RESERVED</text>
</g>
</svg>
